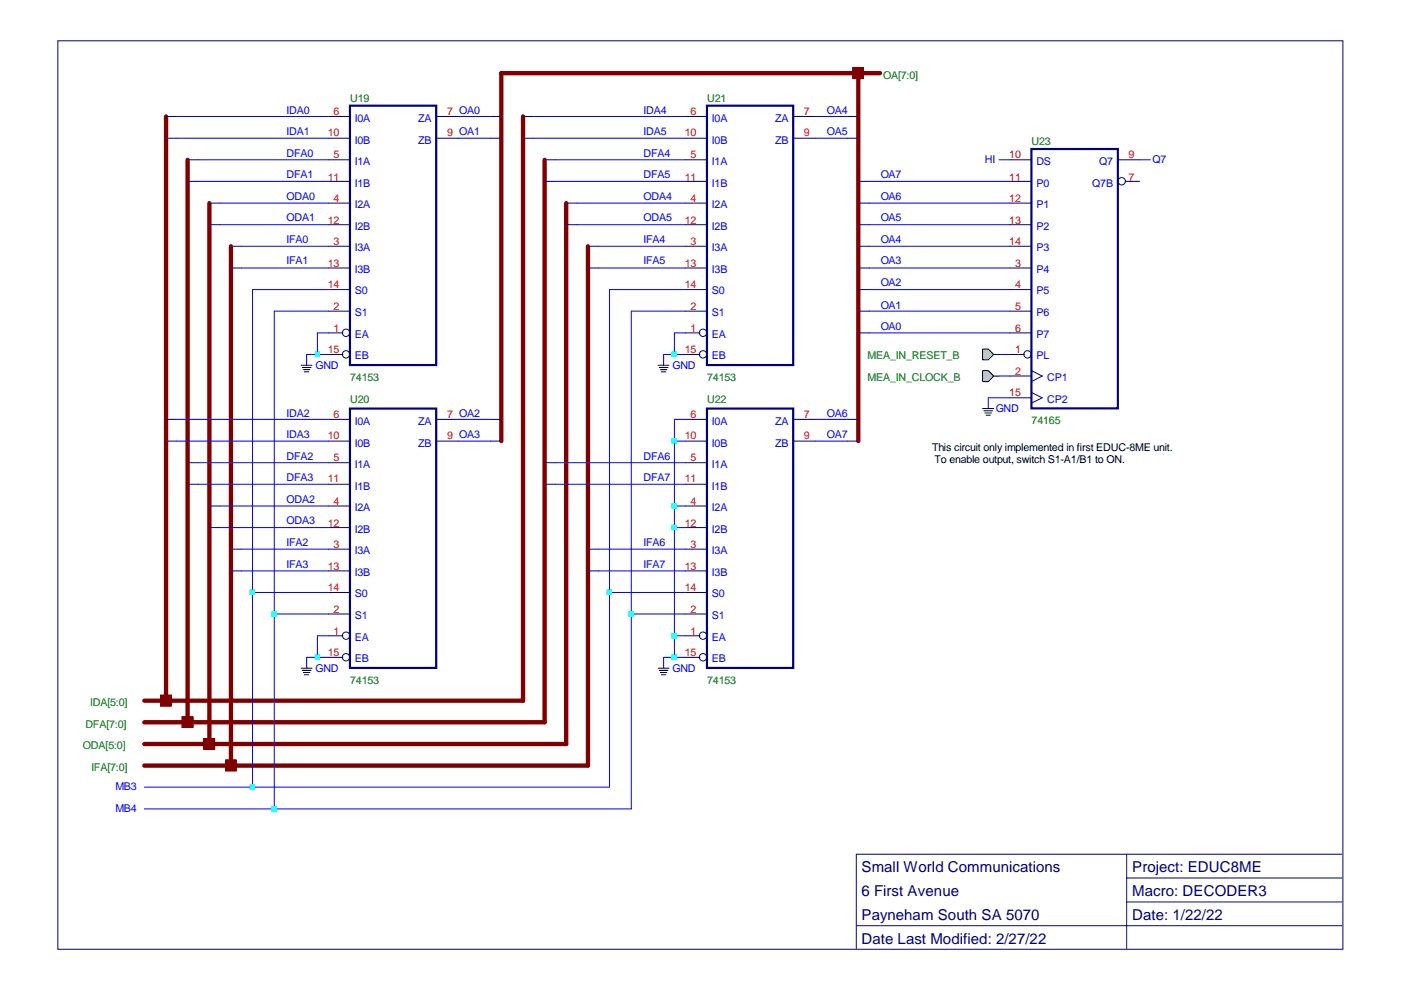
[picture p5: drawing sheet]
<svg xmlns="http://www.w3.org/2000/svg" width="297mm" height="210mm" viewBox="0 0 297 210" stroke-linecap="round" stroke-linejoin="round" font-family="sans-serif">
<g fill="none" stroke="#000080" stroke-width=".21">
<path d="M12.3 8.7h272.4v192.6h-272.4zM69.6 24.7h4.6M69.6 29.3h4.6M69.6 33.9h4.6M69.6 38.5h4.6M92.5 24.7h4.6M92.5 29.3h4.6M145.3 24.7h4.6M145.3 29.3h4.6M145.3 33.9h4.6M145.3 38.5h4.6M168.2 24.7h4.6"/>
<path d="M168.2 29.3h4.6M214.1 33.9h4.6M214.1 38.5h4.6M237.1 33.9h4.5M238.5 38.5h3.1M69.6 43.1h4.6M69.6 47.6h4.6M69.6 52.2h4.6M69.6 56.8h4.6M145.3 43.1h4.6M145.3 47.6h4.6M145.3 52.2h4.6"/>
<path d="M145.3 56.8h4.6M214.1 43.1h4.6M214.1 47.6h4.6M214.1 52.2h4.6M214.1 56.8h4.6M69.6 61.4h4.6M69.6 70.6h3.1M69.6 66h4.6M69.6 75.2h3.1M145.3 61.4h4.6M145.3 70.6h3.1M145.3 66h4.6"/>
<path d="M145.3 75.2h3.1M214.1 61.4h4.6M214.1 70.6h4.6M214.1 66h4.6M214.1 75.2h3.1M214.1 79.7h4.6M218.7 78.6l2.3 1.1-2.3 1.2M69.6 88.9h4.6M69.6 93.5h4.6M69.6 98.1h4.6M92.5 88.9h4.6M92.5 93.5h4.6"/>
<path d="M145.3 88.9h4.6M145.3 93.5h4.6M145.3 98.1h4.6M168.2 88.9h4.6M168.2 93.5h4.6M214.1 84.3h4.6M218.7 83.2l2.3 1.1-2.3 1.2M69.6 102.7h4.6M69.6 107.3h4.6M69.6 111.9h4.6M69.6 116.4h4.6M145.3 102.7h4.6"/>
<path d="M145.3 107.3h4.6M145.3 111.9h4.6M145.3 116.4h4.6M69.6 125.6h4.6M69.6 134.8h3.1M69.6 121h4.6M69.6 130.2h4.6M69.6 139.4h3.1M145.3 125.6h4.6M145.3 134.8h3.1M145.3 121h4.6M145.3 130.2h4.6"/>
<path d="M145.3 139.4h3.1M181.6 196.3h102.9M238.9 181.1v20M238.9 186.2h45.6M238.9 191.2h45.6M284.5 181.1h-102.9v20"/>
<circle cx="237.8" cy="38.4" r=".78"/>
<circle cx="73.4" cy="75.1" r=".78"/>
<circle cx="73.4" cy="70.6" r=".78"/>
<circle cx="149.1" cy="70.6" r=".78"/>
<circle cx="149.1" cy="75.1" r=".78"/>
<circle cx="217.9" cy="75.1" r=".78"/>
<circle cx="73.4" cy="134.8" r=".78"/>
<circle cx="73.4" cy="139.3" r=".78"/>
<circle cx="149.1" cy="139.3" r=".78"/>
<circle cx="149.1" cy="134.8" r=".78"/>
</g>
<path d="M74.2 22.4h18.3v55h-18.3zM149.9 22.4h18.3v55h-18.3zM218.7 31.6h18.3v55h-18.3zM74.2 86.6h18.3v55h-18.3zM149.9 86.6h18.3v55h-18.3z" fill="none" stroke="#000080" stroke-width=".46"/>
<path d="M35.2 24.7v123.9" fill="none" stroke="#800000" stroke-width=".92"/>
<path d="M34.1 147.4h2.2v2.3h-2.2z" fill-rule="evenodd" fill="#800000"/>
<path d="M34.1 147.4h2.2v2.3h-2.2z" fill="none" stroke="#800000" stroke-width=".21"/>
<path d="M35.2 29.3h2.3M35.2 24.7h2.3M35.2 93.5h2.3M35.2 88.9h2.3" fill="none" stroke="#000080" stroke-width=".21"/>
<path d="M39.8 33.9v119.2" fill="none" stroke="#800000" stroke-width=".92"/>
<path d="M38.6 152h2.3v2.2h-2.3z" fill-rule="evenodd" fill="#800000"/>
<path d="M38.6 152h2.3v2.2h-2.3z" fill="none" stroke="#800000" stroke-width=".21"/>
<path d="M39.8 38.5h2.3M39.8 33.9h2.3M39.8 98.1h2.3M39.8 102.7h2.3" fill="none" stroke="#000080" stroke-width=".21"/>
<path d="M44.4 43.1v114.6" fill="none" stroke="#800000" stroke-width=".92"/>
<path d="M43.2 156.6h2.3v2.2h-2.3z" fill-rule="evenodd" fill="#800000"/>
<path d="M43.2 156.6h2.3v2.2h-2.3z" fill="none" stroke="#800000" stroke-width=".21"/>
<path d="M44.4 47.6h2.3M44.4 43.1h2.3M44.4 111.9h2.3M44.4 107.3h2.3" fill="none" stroke="#000080" stroke-width=".21"/>
<path d="M49 52.2v110.1" fill="none" stroke="#800000" stroke-width=".92"/>
<path d="M47.8 161.2h2.3v2.2h-2.3z" fill-rule="evenodd" fill="#800000"/>
<path d="M47.8 161.2h2.3v2.2h-2.3z" fill="none" stroke="#800000" stroke-width=".21"/>
<path d="M49 56.8h2.3M49 52.2h2.3M49 116.4h2.3M49 121h2.3" fill="none" stroke="#000080" stroke-width=".21"/>
<path d="M182 15.5h-75.7v78" fill="none" stroke="#800000" stroke-width=".92"/>
<path d="M180.8 14.4h2.3v2.3h-2.3z" fill-rule="evenodd" fill="#800000"/>
<path d="M180.8 14.4h2.3v2.3h-2.3z" fill="none" stroke="#800000" stroke-width=".21"/>
<path d="M104 29.3h2.3M104 24.7h2.3M104 93.5h2.3M104 88.9h2.3" fill="none" stroke="#000080" stroke-width=".21"/>
<path d="M110.9 24.7v123.9h-75.7" fill="none" stroke="#800000" stroke-width=".92"/>
<path d="M34.1 147.4h2.2v2.3h-2.2z" fill-rule="evenodd" fill="#800000"/>
<path d="M34.1 147.4h2.2v2.3h-2.2z" fill="none" stroke="#800000" stroke-width=".21"/>
<path d="M110.9 24.7h2.3M110.9 29.3h2.3" fill="none" stroke="#000080" stroke-width=".21"/>
<path d="M30.6 148.6h4.6" fill="none" stroke="#800000" stroke-width=".92"/>
<path d="M34.1 147.4h2.2v2.3h-2.2z" fill-rule="evenodd" fill="#800000"/>
<path d="M34.1 147.4h2.2v2.3h-2.2z" fill="none" stroke="#800000" stroke-width=".21"/>
<path d="M115.5 33.9v119.2h-75.7" fill="none" stroke="#800000" stroke-width=".92"/>
<path d="M38.6 152h2.3v2.2h-2.3z" fill-rule="evenodd" fill="#800000"/>
<path d="M38.6 152h2.3v2.2h-2.3z" fill="none" stroke="#800000" stroke-width=".21"/>
<path d="M115.5 38.5h2.3M115.5 33.9h2.3M115.5 98.1h2.3M115.5 102.7h2.3" fill="none" stroke="#000080" stroke-width=".21"/>
<path d="M30.6 153.1h9.2" fill="none" stroke="#800000" stroke-width=".92"/>
<path d="M38.6 152h2.3v2.2h-2.3z" fill-rule="evenodd" fill="#800000"/>
<path d="M38.6 152h2.3v2.2h-2.3z" fill="none" stroke="#800000" stroke-width=".21"/>
<path d="M120 43.1v114.6h-75.6" fill="none" stroke="#800000" stroke-width=".92"/>
<path d="M43.2 156.6h2.3v2.2h-2.3z" fill-rule="evenodd" fill="#800000"/>
<path d="M43.2 156.6h2.3v2.2h-2.3z" fill="none" stroke="#800000" stroke-width=".21"/>
<path d="M120 43.1h2.4M120 47.6h2.4" fill="none" stroke="#000080" stroke-width=".21"/>
<path d="M30.6 157.7h13.8" fill="none" stroke="#800000" stroke-width=".92"/>
<path d="M43.2 156.6h2.3v2.2h-2.3z" fill-rule="evenodd" fill="#800000"/>
<path d="M43.2 156.6h2.3v2.2h-2.3z" fill="none" stroke="#800000" stroke-width=".21"/>
<path d="M124.7 52.2v110.1h-75.7" fill="none" stroke="#800000" stroke-width=".92"/>
<path d="M47.8 161.2h2.3v2.2h-2.3z" fill-rule="evenodd" fill="#800000"/>
<path d="M47.8 161.2h2.3v2.2h-2.3z" fill="none" stroke="#800000" stroke-width=".21"/>
<path d="M124.7 56.8h2.2M124.7 52.2h2.2M124.7 116.4h2.2M124.7 121h2.2" fill="none" stroke="#000080" stroke-width=".21"/>
<path d="M30.6 162.3h18.4" fill="none" stroke="#800000" stroke-width=".92"/>
<path d="M47.8 161.2h2.3v2.2h-2.3z" fill-rule="evenodd" fill="#800000"/>
<path d="M47.8 161.2h2.3v2.2h-2.3z" fill="none" stroke="#800000" stroke-width=".21"/>
<path d="M182 15.5v78" fill="none" stroke="#800000" stroke-width=".92"/>
<path d="M180.8 14.4h2.3v2.3h-2.3z" fill-rule="evenodd" fill="#800000"/>
<path d="M180.8 14.4h2.3v2.3h-2.3z" fill="none" stroke="#800000" stroke-width=".21"/>
<path d="M179.7 29.3h2.3M179.7 24.7h2.3M182 38.5h2.3M182 43.1h2.3M182 47.6h2.3M182 52.2h2.3M182 56.8h2.3M182 61.4h2.3M182 66h2.3M182 70.6h2.3M179.7 93.5h2.3M179.7 88.9h2.3" fill="none" stroke="#000080" stroke-width=".21"/>
<path d="M182 15.5h4.6" fill="none" stroke="#800000" stroke-width=".92"/>
<path d="M180.8 14.4h2.3v2.3h-2.3z" fill-rule="evenodd" fill="#800000"/>
<path d="M180.8 14.4h2.3v2.3h-2.3z" fill="none" stroke="#800000" stroke-width=".21"/>
<path d="M67.3 75.2h-2.3v2.2" fill="none" stroke="#00f" stroke-width=".21"/>
<path d="M63.9 77.4h2.3M64.1 77.9h1.8M64.3 78.4h1.4M64.5 78.8h1" fill="none" stroke="#000" stroke-width=".21"/>
<path d="M66.9 74.7h.8v.9h-.8z" fill-rule="evenodd" fill="#0ff"/>
<path d="M66.9 74.7h.8v.9h-.8z" fill="none" stroke="#0ff" stroke-width=".21"/>
<path d="M67.3 75.2h2.3" fill="none" stroke="#00f" stroke-width=".21"/>
<path d="M66.9 74.7h.8v.9h-.8z" fill-rule="evenodd" fill="#0ff"/>
<path d="M66.9 74.7h.8v.9h-.8z" fill="none" stroke="#0ff" stroke-width=".21"/>
<path d="M69.6 70.6h-2.3v4.6" fill="none" stroke="#00f" stroke-width=".21"/>
<path d="M66.9 74.7h.8v.9h-.8z" fill-rule="evenodd" fill="#0ff"/>
<path d="M66.9 74.7h.8v.9h-.8z" fill="none" stroke="#0ff" stroke-width=".21"/>
<path d="M67.3 139.4h-2.3v2.3" fill="none" stroke="#00f" stroke-width=".21"/>
<path d="M63.9 141.7h2.3M64.1 142.1h1.8M64.3 142.6h1.4M64.5 143.1h1" fill="none" stroke="#000" stroke-width=".21"/>
<path d="M66.9 138.9h.8v.9h-.8z" fill-rule="evenodd" fill="#0ff"/>
<path d="M66.9 138.9h.8v.9h-.8z" fill="none" stroke="#0ff" stroke-width=".21"/>
<path d="M67.3 139.4h2.3" fill="none" stroke="#00f" stroke-width=".21"/>
<path d="M66.9 138.9h.8v.9h-.8z" fill-rule="evenodd" fill="#0ff"/>
<path d="M66.9 138.9h.8v.9h-.8z" fill="none" stroke="#0ff" stroke-width=".21"/>
<path d="M69.6 134.8h-2.3v4.6" fill="none" stroke="#00f" stroke-width=".21"/>
<path d="M66.9 138.9h.8v.9h-.8z" fill-rule="evenodd" fill="#0ff"/>
<path d="M66.9 138.9h.8v.9h-.8z" fill="none" stroke="#0ff" stroke-width=".21"/>
<path d="M143 139.4h-2.3v2.3" fill="none" stroke="#00f" stroke-width=".21"/>
<path d="M139.6 141.7h2.2M139.8 142.1h1.8M140 142.6h1.4M140.2 143.1h1" fill="none" stroke="#000" stroke-width=".21"/>
<path d="M142.5 138.9h.9v.9h-.9z" fill-rule="evenodd" fill="#0ff"/>
<path d="M142.5 138.9h.9v.9h-.9z" fill="none" stroke="#0ff" stroke-width=".21"/>
<path d="M143 139.4h2.3" fill="none" stroke="#00f" stroke-width=".21"/>
<path d="M142.5 138.9h.9v.9h-.9z" fill-rule="evenodd" fill="#0ff"/>
<path d="M142.5 138.9h.9v.9h-.9z" fill="none" stroke="#0ff" stroke-width=".21"/>
<path d="M143 134.8v4.6" fill="none" stroke="#00f" stroke-width=".21"/>
<path d="M142.5 138.9h.9v.9h-.9z" fill-rule="evenodd" fill="#0ff"/>
<path d="M142.5 138.9h.9v.9h-.9z" fill="none" stroke="#0ff" stroke-width=".21"/>
<path d="M142.5 134.3h.9v.9h-.9z" fill-rule="evenodd" fill="#0ff"/>
<path d="M142.5 134.3h.9v.9h-.9z" fill="none" stroke="#0ff" stroke-width=".21"/>
<path d="M143 134.8h2.3" fill="none" stroke="#00f" stroke-width=".21"/>
<path d="M142.5 134.3h.9v.9h-.9z" fill-rule="evenodd" fill="#0ff"/>
<path d="M142.5 134.3h.9v.9h-.9z" fill="none" stroke="#0ff" stroke-width=".21"/>
<path d="M143 93.5h2.3" fill="none" stroke="#00f" stroke-width=".21"/>
<path d="M142.5 93.1h.9v.8h-.9z" fill-rule="evenodd" fill="#0ff"/>
<path d="M142.5 93.1h.9v.8h-.9z" fill="none" stroke="#0ff" stroke-width=".21"/>
<path d="M145.3 88.9h-2.3v4.6" fill="none" stroke="#00f" stroke-width=".21"/>
<path d="M142.5 93.1h.9v.8h-.9z" fill-rule="evenodd" fill="#0ff"/>
<path d="M142.5 93.1h.9v.8h-.9z" fill="none" stroke="#0ff" stroke-width=".21"/>
<path d="M143 111.9h2.3" fill="none" stroke="#00f" stroke-width=".21"/>
<path d="M142.5 111.4h.9v.9h-.9z" fill-rule="evenodd" fill="#0ff"/>
<path d="M142.5 111.4h.9v.9h-.9z" fill="none" stroke="#0ff" stroke-width=".21"/>
<path d="M143 107.3v4.6" fill="none" stroke="#00f" stroke-width=".21"/>
<path d="M142.5 111.4h.9v.9h-.9z" fill-rule="evenodd" fill="#0ff"/>
<path d="M142.5 111.4h.9v.9h-.9z" fill="none" stroke="#0ff" stroke-width=".21"/>
<path d="M142.5 106.8h.9v.9h-.9z" fill-rule="evenodd" fill="#0ff"/>
<path d="M142.5 106.8h.9v.9h-.9z" fill="none" stroke="#0ff" stroke-width=".21"/>
<path d="M143 107.3h2.3" fill="none" stroke="#00f" stroke-width=".21"/>
<path d="M142.5 106.8h.9v.9h-.9z" fill-rule="evenodd" fill="#0ff"/>
<path d="M142.5 106.8h.9v.9h-.9z" fill="none" stroke="#0ff" stroke-width=".21"/>
<path d="M143 93.5v13.8" fill="none" stroke="#00f" stroke-width=".21"/>
<path d="M142.5 106.8h.9v.9h-.9z" fill-rule="evenodd" fill="#0ff"/>
<path d="M142.5 106.8h.9v.9h-.9z" fill="none" stroke="#0ff" stroke-width=".21"/>
<path d="M142.5 93.1h.9v.8h-.9z" fill-rule="evenodd" fill="#0ff"/>
<path d="M142.5 93.1h.9v.8h-.9z" fill="none" stroke="#0ff" stroke-width=".21"/>
<path d="M143 111.9v22.9" fill="none" stroke="#00f" stroke-width=".21"/>
<path d="M142.5 111.4h.9v.9h-.9z" fill-rule="evenodd" fill="#0ff"/>
<path d="M142.5 111.4h.9v.9h-.9z" fill="none" stroke="#0ff" stroke-width=".21"/>
<path d="M142.5 134.3h.9v.9h-.9z" fill-rule="evenodd" fill="#0ff"/>
<path d="M142.5 134.3h.9v.9h-.9z" fill="none" stroke="#0ff" stroke-width=".21"/>
<path d="M143 75.2h-2.3v2.2" fill="none" stroke="#00f" stroke-width=".21"/>
<path d="M139.6 77.4h2.2M139.8 77.9h1.8M140 78.4h1.4M140.2 78.8h1" fill="none" stroke="#000" stroke-width=".21"/>
<path d="M142.5 74.7h.9v.9h-.9z" fill-rule="evenodd" fill="#0ff"/>
<path d="M142.5 74.7h.9v.9h-.9z" fill="none" stroke="#0ff" stroke-width=".21"/>
<path d="M143 75.2h2.3" fill="none" stroke="#00f" stroke-width=".21"/>
<path d="M142.5 74.7h.9v.9h-.9z" fill-rule="evenodd" fill="#0ff"/>
<path d="M142.5 74.7h.9v.9h-.9z" fill="none" stroke="#0ff" stroke-width=".21"/>
<path d="M145.3 70.6h-2.3v4.6" fill="none" stroke="#00f" stroke-width=".21"/>
<path d="M142.5 74.7h.9v.9h-.9z" fill-rule="evenodd" fill="#0ff"/>
<path d="M142.5 74.7h.9v.9h-.9z" fill="none" stroke="#0ff" stroke-width=".21"/>
<path d="M69.6 61.4h-16.1v64.2" fill="none" stroke="#00f" stroke-width=".21"/>
<path d="M53.1 125.2h.9v.8h-.9z" fill-rule="evenodd" fill="#0ff"/>
<path d="M53.1 125.2h.9v.8h-.9z" fill="none" stroke="#0ff" stroke-width=".21"/>
<path d="M53.5 125.6v41.3" fill="none" stroke="#00f" stroke-width=".21"/>
<path d="M53.1 125.2h.9v.8h-.9z" fill-rule="evenodd" fill="#0ff"/>
<path d="M53.1 125.2h.9v.8h-.9z" fill="none" stroke="#0ff" stroke-width=".21"/>
<path d="M53.1 166.4h.9v.9h-.9z" fill-rule="evenodd" fill="#0ff"/>
<path d="M53.1 166.4h.9v.9h-.9z" fill="none" stroke="#0ff" stroke-width=".21"/>
<path d="M30.6 166.9h22.9" fill="none" stroke="#00f" stroke-width=".21"/>
<path d="M53.1 166.4h.9v.9h-.9z" fill-rule="evenodd" fill="#0ff"/>
<path d="M53.1 166.4h.9v.9h-.9z" fill="none" stroke="#0ff" stroke-width=".21"/>
<path d="M53.5 125.6h16.1" fill="none" stroke="#00f" stroke-width=".21"/>
<path d="M53.1 125.2h.9v.8h-.9z" fill-rule="evenodd" fill="#0ff"/>
<path d="M53.1 125.2h.9v.8h-.9z" fill="none" stroke="#0ff" stroke-width=".21"/>
<path d="M129.2 125.6v41.3h-75.7" fill="none" stroke="#00f" stroke-width=".21"/>
<path d="M53.1 166.4h.9v.9h-.9z" fill-rule="evenodd" fill="#0ff"/>
<path d="M53.1 166.4h.9v.9h-.9z" fill="none" stroke="#0ff" stroke-width=".21"/>
<path d="M128.8 125.2h.9v.8h-.9z" fill-rule="evenodd" fill="#0ff"/>
<path d="M128.8 125.2h.9v.8h-.9z" fill="none" stroke="#0ff" stroke-width=".21"/>
<path d="M145.3 61.4h-16.1v64.2" fill="none" stroke="#00f" stroke-width=".21"/>
<path d="M128.8 125.2h.9v.8h-.9z" fill-rule="evenodd" fill="#0ff"/>
<path d="M128.8 125.2h.9v.8h-.9z" fill="none" stroke="#0ff" stroke-width=".21"/>
<path d="M129.2 125.6h16.1" fill="none" stroke="#00f" stroke-width=".21"/>
<path d="M128.8 125.2h.9v.8h-.9z" fill-rule="evenodd" fill="#0ff"/>
<path d="M128.8 125.2h.9v.8h-.9z" fill="none" stroke="#0ff" stroke-width=".21"/>
<path d="M69.6 66h-11.4v64.2" fill="none" stroke="#00f" stroke-width=".21"/>
<path d="M57.7 129.8h.8v.8h-.8z" fill-rule="evenodd" fill="#0ff"/>
<path d="M57.7 129.8h.8v.8h-.8z" fill="none" stroke="#0ff" stroke-width=".21"/>
<path d="M58.2 130.2v41.3" fill="none" stroke="#00f" stroke-width=".21"/>
<path d="M57.7 129.8h.8v.8h-.8z" fill-rule="evenodd" fill="#0ff"/>
<path d="M57.7 129.8h.8v.8h-.8z" fill="none" stroke="#0ff" stroke-width=".21"/>
<path d="M57.7 171h.8v.9h-.8z" fill-rule="evenodd" fill="#0ff"/>
<path d="M57.7 171h.8v.9h-.8z" fill="none" stroke="#0ff" stroke-width=".21"/>
<path d="M30.6 171.5h27.6" fill="none" stroke="#00f" stroke-width=".21"/>
<path d="M57.7 171h.8v.9h-.8z" fill-rule="evenodd" fill="#0ff"/>
<path d="M57.7 171h.8v.9h-.8z" fill="none" stroke="#0ff" stroke-width=".21"/>
<path d="M58.2 130.2h11.4" fill="none" stroke="#00f" stroke-width=".21"/>
<path d="M57.7 129.8h.8v.8h-.8z" fill-rule="evenodd" fill="#0ff"/>
<path d="M57.7 129.8h.8v.8h-.8z" fill="none" stroke="#0ff" stroke-width=".21"/>
<path d="M133.8 130.2v41.3h-75.6" fill="none" stroke="#00f" stroke-width=".21"/>
<path d="M57.7 171h.8v.9h-.8z" fill-rule="evenodd" fill="#0ff"/>
<path d="M57.7 171h.8v.9h-.8z" fill="none" stroke="#0ff" stroke-width=".21"/>
<path d="M133.4 129.8h.8v.8h-.8z" fill-rule="evenodd" fill="#0ff"/>
<path d="M133.4 129.8h.8v.8h-.8z" fill="none" stroke="#0ff" stroke-width=".21"/>
<path d="M145.3 66h-11.5v64.2" fill="none" stroke="#00f" stroke-width=".21"/>
<path d="M133.4 129.8h.8v.8h-.8z" fill-rule="evenodd" fill="#0ff"/>
<path d="M133.4 129.8h.8v.8h-.8z" fill="none" stroke="#0ff" stroke-width=".21"/>
<path d="M133.8 130.2h11.5" fill="none" stroke="#00f" stroke-width=".21"/>
<path d="M133.4 129.8h.8v.8h-.8z" fill-rule="evenodd" fill="#0ff"/>
<path d="M133.4 129.8h.8v.8h-.8z" fill="none" stroke="#0ff" stroke-width=".21"/>
<g fill="none" stroke="#00f" stroke-width=".21">
<path d="M97.1 29.3h6.9M97.1 24.7h6.9M172.8 29.3h6.9M172.8 24.7h6.9M51.3 56.8h18.3M51.3 52.2h18.3M126.9 56.8h18.4M126.9 52.2h18.4M211.8 75.2h2.3M97.1 93.5h6.9M97.1 88.9h6.9M172.8 93.5h6.9"/>
<path d="M172.8 88.9h6.9M51.3 116.4h18.3M126.9 116.4h18.4M51.3 121h18.3M126.9 121h18.4"/>
</g>
<path d="M210.7 75.2h1.1" fill="none" stroke="#000" stroke-width=".21"/>
<path d="M208.4 74h1.1l1.2 1.2-1.2 1.1h-1.1z" fill-rule="evenodd" fill="#c0dcc0"/>
<path d="M208.4 74h1.1l1.2 1.2-1.2 1.1h-1.1zM210.7 79.7h1.1" fill="none" stroke="#000" stroke-width=".21"/>
<path d="M211.8 79.7h2.3" fill="none" stroke="#00f" stroke-width=".21"/>
<path d="M208.4 78.6h1.1l1.2 1.1-1.2 1.2h-1.1z" fill-rule="evenodd" fill="#c0dcc0"/>
<path d="M208.4 78.6h1.1l1.2 1.1-1.2 1.2h-1.1zM208.4 86.6h2.3M208.6 87.1h1.8M208.8 87.6h1.4M209.1 88h.9" fill="none" stroke="#000" stroke-width=".21"/>
<g fill="none" stroke="#00f" stroke-width=".21">
<path d="M37.5 29.3h32.1M37.5 24.7h32.1M42.1 38.5h27.5M42.1 33.9h27.5M113.2 29.3h32.1M113.2 24.7h32.1M117.8 38.5h27.5M117.8 33.9h27.5M184.3 38.5h29.8M211.8 33.9h2.3M241.6 33.9h2.3M46.7 47.6h22.9"/>
<path d="M46.7 43.1h22.9M122.4 47.6h22.9M122.4 43.1h22.9M184.3 47.6h29.8M184.3 43.1h29.8M184.3 52.2h29.8M184.3 56.8h29.8M184.3 70.6h29.8M184.3 61.4h29.8M184.3 66h29.8M37.5 93.5h32.1M37.5 88.9h32.1"/>
<path d="M42.1 98.1h27.5M117.8 98.1h27.5M214.1 84.3h-4.6v2.3M42.1 102.7h27.5M46.7 111.9h22.9M46.7 107.3h22.9M117.8 102.7h27.5"/>
</g>
<g font-size="3.2" fill="#000080">
<text x="182.7" y="184.9">Small World Communications</text>
<text x="240.1" y="184.9">Project: EDUC8ME</text>
<text x="182.7" y="190">6 First Avenue</text>
<text x="240.1" y="190">Macro: DECODER3</text>
<text x="182.7" y="195">Payneham South SA 5070</text>
<text x="240.1" y="195">Date: 1/22/22</text>
<text x="182.7" y="200.1">Date Last Modified: 2/27/22</text>
</g>
<g font-size="2.3" fill="#008000">
<text x="187.2" y="16.7">OA[7:0]</text>
<text x="74.2" y="21.6">U19</text>
<text x="149.9" y="21.6">U21</text>
<text x="218.7" y="30.7">U23</text>
<text x="183.9" y="76.1">MEA_IN_RESET_B</text>
<text x="74.2" y="80.7">74153</text>
<text x="149.9" y="80.7">74153</text>
<text x="183.9" y="80.7">MEA_IN_CLOCK_B</text>
<text x="74.2" y="85.5">U20</text>
<text x="149.9" y="85.5">U22</text>
<text x="218.7" y="89.8">74165</text>
<text x="19.1" y="149.8">IDA[5:0]</text>
<text x="74.2" y="145">74153</text>
<text x="149.9" y="145">74153</text>
<text x="18.1" y="154.3">DFA[7:0]</text>
<text x="17.6" y="158.9">ODA[5:0]</text>
<text x="19.4" y="163.5">IFA[7:0]</text>
</g>
<g font-size="2.3" fill="#00f">
<text x="60.8" y="28.7">IDA1</text>
<text x="60.8" y="24.1">IDA0</text>
<text x="75.3" y="25.9">I0A</text>
<text x="88.7" y="25.9">ZA</text>
<text x="136.5" y="28.7">IDA5</text>
<text x="136.5" y="24.1">IDA4</text>
<text x="150.9" y="25.9">I0A</text>
<text x="164.3" y="25.9">ZA</text>
<text x="175.3" y="28.7">OA5</text>
<text x="175.3" y="24.1">OA4</text>
<text x="60.8" y="33.2">DFA0</text>
<text x="75.3" y="30.5">I0B</text>
<text x="75.3" y="35">I1A</text>
<text x="88.7" y="30.5">ZB</text>
<text x="136.5" y="33.2">DFA4</text>
<text x="150.9" y="30.5">I0B</text>
<text x="150.9" y="35">I1A</text>
<text x="164.3" y="30.5">ZB</text>
<text x="208.8" y="34.5">HI</text>
<text x="219.7" y="35">DS</text>
<text x="233.1" y="35">Q7</text>
<text x="244.4" y="34.5">Q7</text>
<text x="60.8" y="37.8">DFA1</text>
<text x="75.3" y="39.6">I1B</text>
<text x="136.5" y="37.8">DFA5</text>
<text x="150.9" y="39.6">I1B</text>
<text x="186.7" y="37.8">OA7</text>
<text x="219.7" y="39.6">P0</text>
<text x="231.6" y="39.6">Q7B</text>
<text x="60.8" y="47">ODA1</text>
<text x="60.8" y="42.4">ODA0</text>
<text x="75.3" y="44.2">I2A</text>
<text x="136.5" y="47">ODA5</text>
<text x="136.5" y="42.4">ODA4</text>
<text x="150.9" y="44.2">I2A</text>
<text x="186.7" y="42.4">OA6</text>
<text x="186.7" y="47">OA5</text>
<text x="219.7" y="44.2">P1</text>
<text x="60.8" y="51.5">IFA0</text>
<text x="75.3" y="48.7">I2B</text>
<text x="75.3" y="53.3">I3A</text>
<text x="136.5" y="51.5">IFA4</text>
<text x="150.9" y="48.7">I2B</text>
<text x="150.9" y="53.3">I3A</text>
<text x="186.7" y="51.5">OA4</text>
<text x="219.7" y="48.7">P2</text>
<text x="219.7" y="53.3">P3</text>
<text x="60.8" y="56.1">IFA1</text>
<text x="75.3" y="57.8">I3B</text>
<text x="136.5" y="56.1">IFA5</text>
<text x="150.9" y="57.8">I3B</text>
<text x="186.7" y="56.1">OA3</text>
<text x="219.7" y="57.8">P4</text>
<text x="75.3" y="62.4">S0</text>
<text x="150.9" y="62.4">S0</text>
<text x="186.7" y="60.6">OA2</text>
<text x="186.7" y="65.5">OA1</text>
<text x="219.7" y="62.4">P5</text>
<text x="75.3" y="71.6">EA</text>
<text x="75.3" y="67">S1</text>
<text x="150.9" y="71.6">EA</text>
<text x="150.9" y="67">S1</text>
<text x="186.7" y="70">OA0</text>
<text x="219.7" y="67">P6</text>
<text x="219.7" y="71.6">P7</text>
<text x="75.3" y="76.1">EB</text>
<text x="150.9" y="76.1">EB</text>
<text x="219.7" y="76.1">PL</text>
<text x="66.9" y="78.2">GND</text>
<text x="142.6" y="78.2">GND</text>
<text x="222" y="80.7">CP1</text>
<text x="60.8" y="88.3">IDA2</text>
<text x="175.3" y="88.3">OA6</text>
<text x="211.1" y="87.3">GND</text>
<text x="222" y="85.5">CP2</text>
<text x="60.8" y="92.9">IDA3</text>
<text x="75.3" y="90.1">I0A</text>
<text x="75.3" y="94.7">I0B</text>
<text x="88.7" y="90.1">ZA</text>
<text x="88.7" y="94.7">ZB</text>
<text x="150.9" y="90.1">I0A</text>
<text x="150.9" y="94.7">I0B</text>
<text x="164.3" y="90.1">ZA</text>
<text x="164.3" y="94.7">ZB</text>
<text x="175.3" y="92.9">OA7</text>
<text x="60.8" y="97.5">DFA2</text>
<text x="75.3" y="99.2">I1A</text>
<text x="136.5" y="97.5">DFA6</text>
<text x="150.9" y="99.2">I1A</text>
<text x="60.8" y="106.6">ODA2</text>
<text x="60.8" y="102">DFA3</text>
<text x="75.3" y="103.8">I1B</text>
<text x="136.5" y="102">DFA7</text>
<text x="150.9" y="103.8">I1B</text>
<text x="60.8" y="111.2">ODA3</text>
<text x="75.3" y="108.4">I2A</text>
<text x="75.3" y="113">I2B</text>
<text x="150.9" y="108.4">I2A</text>
<text x="150.9" y="113">I2B</text>
<text x="60.8" y="115.8">IFA2</text>
<text x="75.3" y="117.5">I3A</text>
<text x="136.5" y="115.8">IFA6</text>
<text x="150.9" y="117.5">I3A</text>
<text x="60.8" y="120.3">IFA3</text>
<text x="75.3" y="122.1">I3B</text>
<text x="136.5" y="120.3">IFA7</text>
<text x="150.9" y="122.1">I3B</text>
<text x="75.3" y="126.7">S0</text>
<text x="75.3" y="131.2">S1</text>
<text x="150.9" y="126.7">S0</text>
<text x="150.9" y="131.2">S1</text>
<text x="75.3" y="135.8">EA</text>
<text x="150.9" y="135.8">EA</text>
<text x="66.9" y="142.4">GND</text>
<text x="75.3" y="140.4">EB</text>
<text x="142.6" y="142.4">GND</text>
<text x="150.9" y="140.4">EB</text>
<text x="24.5" y="167.5">MB3</text>
<text x="24.5" y="172.1">MB4</text>
</g>
<g font-size="2.3" fill="#f00">
<text x="69.5" y="28.9">10</text>
<text x="70.7" y="24.4">6</text>
<text x="94.8" y="24.4">7 OA0</text>
<text x="94.8" y="28.9">9 OA1</text>
<text x="145.2" y="28.9">10</text>
<text x="146.4" y="24.4">6</text>
<text x="170.5" y="24.4">7</text>
<text x="170.5" y="28.9">9</text>
<text x="70.7" y="33.5">5</text>
<text x="146.4" y="33.5">5</text>
<text x="214" y="33.5">10</text>
<text x="239.3" y="33.5">9</text>
<text x="69.5" y="38.3">11</text>
<text x="145.2" y="38.3">11</text>
<text x="214" y="38.3">11</text>
<text x="239.3" y="38.3">7</text>
<text x="69.5" y="47.5">12</text>
<text x="70.7" y="42.9">4</text>
<text x="145.2" y="47.5">12</text>
<text x="146.4" y="42.9">4</text>
<text x="214" y="42.9">12</text>
<text x="214" y="47.5">13</text>
<text x="70.7" y="52">3</text>
<text x="146.4" y="52">3</text>
<text x="214" y="52">14</text>
<text x="69.5" y="56.6">13</text>
<text x="145.2" y="56.6">13</text>
<text x="215.2" y="56.6">3</text>
<text x="69.5" y="61.1">14</text>
<text x="70.7" y="65.7">2</text>
<text x="145.2" y="61.1">14</text>
<text x="146.4" y="65.7">2</text>
<text x="215.2" y="61.1">4</text>
<text x="215.2" y="65.7">5</text>
<text x="70.7" y="70.3">1</text>
<text x="146.4" y="70.3">1</text>
<text x="215.2" y="70.3">6</text>
<text x="69.5" y="74.9">15</text>
<text x="145.2" y="74.9">15</text>
<text x="215.2" y="74.9">1</text>
<text x="215.2" y="79.4">2</text>
<text x="70.7" y="88.6">6</text>
<text x="94.8" y="88.6">7 OA2</text>
<text x="146.4" y="88.6">6</text>
<text x="170.5" y="88.6">7</text>
<text x="214" y="84">15</text>
<text x="69.5" y="93.1">10</text>
<text x="94.8" y="93.1">9 OA3</text>
<text x="145.2" y="93.1">10</text>
<text x="170.5" y="93.1">9</text>
<text x="70.7" y="97.7">5</text>
<text x="146.4" y="97.7">5</text>
<text x="69.5" y="102.3">11</text>
<text x="70.7" y="107.1">4</text>
<text x="145.2" y="102.3">11</text>
<text x="146.4" y="107.1">4</text>
<text x="69.5" y="111.7">12</text>
<text x="145.2" y="111.7">12</text>
<text x="70.7" y="116.3">3</text>
<text x="146.4" y="116.3">3</text>
<text x="69.5" y="125.4">14</text>
<text x="69.5" y="120.8">13</text>
<text x="145.2" y="125.4">14</text>
<text x="145.2" y="120.8">13</text>
<text x="70.7" y="130">2</text>
<text x="146.4" y="130">2</text>
<text x="70.7" y="134.5">1</text>
<text x="146.4" y="134.5">1</text>
<text x="69.5" y="139.1">15</text>
<text x="145.2" y="139.1">15</text>
</g>
<g font-size="2.3">
<text x="197.6" y="95.7">This circuit only implemented in first EDUC-8ME unit.</text>
<text x="198.1" y="98.2">To enable output, switch S1-A1/B1 to ON.</text>
</g>
</svg>
